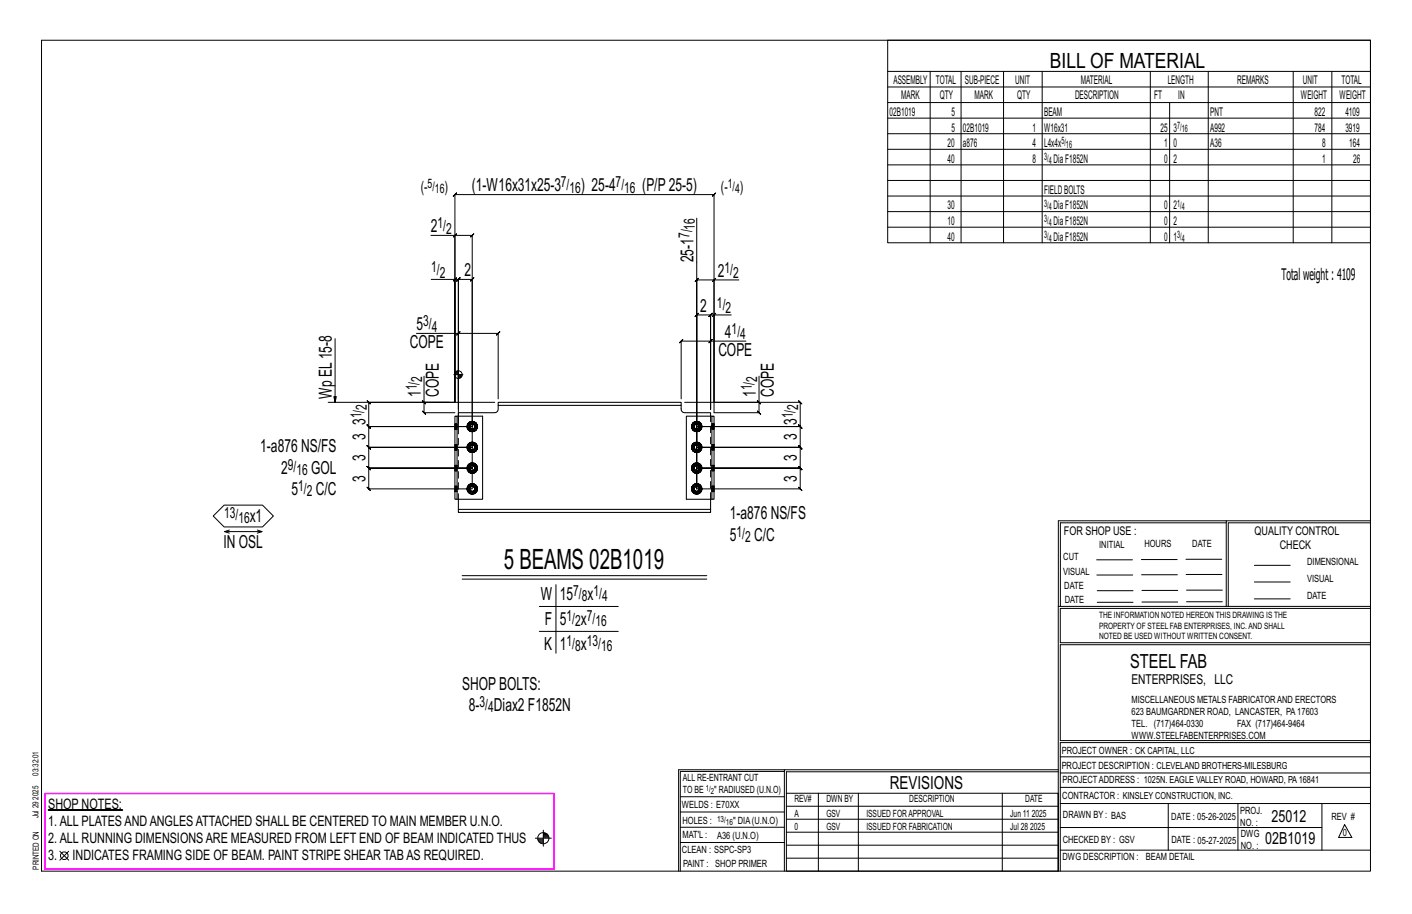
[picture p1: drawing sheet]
<svg xmlns="http://www.w3.org/2000/svg" width="432mm" height="279mm" viewBox="0 0 432 279" stroke-linecap="round" stroke-linejoin="round" font-family="sans-serif">
<path d="M14.8 247.5h22.7v.2h-22.7z" fill="#000" stroke="#000" stroke-width=".31"/>
<g fill="none" stroke="#000" stroke-width=".31">
<path d="M12.7 12.3h406.4v254h-406.4zM271.5 12.3h147.6v61.9h-147.6zM271.5 21.8h147.6M271.5 26.6h147.6M271.5 31.4h147.6M271.5 36.1h147.6M284.5 21.8v52.4M293.9 21.8v52.4M306.9 21.8v52.4M318.7 21.8v52.4M351.8 21.8v52.4M357.7 31.4v42.8"/>
<path d="M369.5 21.8v52.4M395.5 21.8v52.4M407.3 21.8v52.4M271.5 40.9h147.6M271.5 45.6h147.6M271.5 50.4h147.6M271.5 55.2h147.6M271.5 59.9h147.6M131.8 72h7.3v51v-37.6h-7.2M139.1 72l-.5 .5 1-1zM139.1 72h5.3l-.5 .5 1-1-.5 .5v77.4h-31.6l.5 .5-1-1 .5 .5v-6.3l.5 .5-1-1 .5 .5h31.6h-31.6l.5 .5-1-1 .5 .5v-6.4l.5 .5-1-1 .5 .5h31.6h-31.6l.5 .5-1-1 .5 .5v-6.3l.5 .5-1-1 1 1-1-1 .5 .5v-7.4l.5 .5-1-1 .5 .5h24.6M213.1 66.7v82.7v-63.8l-.5 .5 1-1-.5 .5h5.3"/>
<path d="M271.5 64.7h147.6M271.5 69.5h147.6M139.1 85.4l-.5 .5 1-1zM139.1 85.4h1.1l-.5 .5 1-1-.5 .5v45M218.4 96.3h-1.1l.5-.5-1 1 .5-.5v28.8v-20.8h10.8M218.9 85.1l-1 1zM218.9 95.8l-1 1zM223.6 96.3h-5.2v29.9h13.7l.5 .5-1-1 .5 .5v-3.2M225.9 85.6h-7.5v37.4h26.3l-.5-.5 1 1-.5-.5v7.4l-.5-.5 1 1-.5-.5h-31.6h31.6l-.5-.5 1 1-.5-.5v6.3l-.5-.5 1 1-.5-.5h-31.6h31.6l-.5-.5 1 1-.5-.5v6.4l-.5-.5 1 1-.5-.5h-31.6h31.6l-.5-.5 1 1-.5-.5v6.3l-.5-.5 1 1-.5-.5h-31.6M102.5 103.5v19.5l-.4-1.8h.7l-.3 1.8M127.4 101.9h12.8v23.2M129.7 115v8h21.6"/>
<path d="M138.8 114.5h2.8M139.1 114v.5M139.3 113.7v.8M139.5 113.5v1M139.7 102.4l1-1zM139.8 113.4v1.1M140 113.4v1.1M140.2 101.9h12.1l-.5 .5 1-1-.5 .5v20M140.2 113.1v8.8M140.4 114.5v1.2M140.6 114.5v1.1M140.8 114.5v1"/>
<path d="M141 114.5v.8M141.2 114.5v.5M217.3 104.3l.5-.5-1 1zM217.3 104.3h-9l.5-.5-1 1 .5-.5v17.6M232.1 115v8h-22.7M100.4 123h38.7v-63.5l-.5 .5 1-1-.5 .5h79.3l-.5 .5 1-1-.5 .5v63.5M129.2 122.5l1 1zM129.7 123v3.2l-.5-.5 1 1-.5-.5h9.4M140.2 123v-37.6l-.5 .5 1-1-.5 .5h4.2l-.5 .5 1-1-.5 .5v45h-31.6h31.6M142.9 136.7h.5M142.9 130.4h.5M143 136.2l.5 .1-.1 .4"/>
<path d="M143 129.8l.5 .2-.1 .4M143.3 137.8l.5 .4M143.3 131.5l.5 .3M143.4 136.7l.1 .4-.5 .2M143.4 130.4l.1 .4-.5 .2M143.5 136.3l.2-.3-.4-.3a1.52 1.52 0 0 0 0 2.1l.4-.3-.2-.4M143.5 130l.2-.3-.4-.4a1.52 1.52 0 0 0 0 2.2l.4-.4-.2-.3M143.7 137.5l.3 .2-.2 .5 .6 .1M143.7 131.1l.3 .2-.2 .5 .6 .1M143.8 135.3l-.5 .4M143.8 129l-.5 .3M144 137.7l.4 .1v.5l.6-.1"/>
<path d="M144 131.3l.4 .1v.5l.6-.1M144.4 135.2l-.6 .1 .2 .5-.3 .2M144.4 135.7l.4 .1 .2-.5 .5 .4-.4 .3M144.4 128.9l-.6 .1 .2 .5-.3 .2M144.4 129.4l.4 .1 .2-.5 .5 .3-.4 .4M144.8 135.8l.3 .2 .3 .7h.5l-.1 .6M144.8 129.5l.3 .2 .3 .7h.5l-.1 .6M145 135.3l-.6-.1v.5l-.4 .1M145 129l-.6-.1v.5l-.4 .1M145.1 137.5l.4 .3-.5 .4-.2-.5-.4 .1M145.1 131.1l.4 .4-.5 .3-.2-.5-.4 .1M145.4 137.1l.4 .2-.3 .5"/>
<path d="M145.4 130.8l.4 .2-.3 .5M145.4 136.7l-.3 .8-.3 .2M145.4 130.4l-.3 .7-.3 .2M145.5 135.7l.3 .5-.4 .1M145.5 129.3l.3 .5-.4 .2M145.8 136.2l.1 .5M145.8 129.8l.1 .6M211.5 136.7h.5M211.5 130.4h.5M211.7 129.8l.4 .2-.1 .4M211.7 136.2l.4 .1-.1 .4M212 131.5l.5 .3"/>
<path d="M212 137.8l.5 .4M212 130.4l.1 .4-.4 .2M212 136.7l.1 .4-.4 .2M212.1 130l.2-.3-.3-.4a1.52 1.52 0 0 0 0 2.2l.3-.4-.2-.3M212.1 136.3l.2-.3-.3-.3a1.52 1.52 0 0 0 0 2.1l.3-.3-.2-.4M212.3 131.1l.4 .2-.2 .5 .6 .1M212.3 137.5l.4 .2-.2 .5 .6 .1M212.5 129l-.5 .3M212.5 135.3l-.5 .4M212.7 131.3l.4 .1v.5l.5-.1M212.7 137.7l.4 .1v.5l.5-.1M213.1 128.9l-.6 .1 .2 .5-.4 .2"/>
<path d="M213.1 129.4l.4 .1 .1-.5 .5 .3-.3 .4M213.1 135.2l-.6 .1 .2 .5-.4 .2M213.1 135.7l.4 .1 .1-.5 .5 .4-.3 .3M213.5 129.5l.3 .2 .3 .7h.5l-.1 .6M213.5 135.8l.3 .2 .3 .7h.5l-.1 .6M213.6 129l-.5-.1v.5l-.4 .1M213.6 135.3l-.5-.1v.5l-.4 .1M213.8 131.1l.3 .4-.5 .3-.1-.5-.4 .1M213.8 137.5l.3 .3-.5 .4-.1-.5-.4 .1M214 130.8l.5 .2-.4 .5M214 137.1l.5 .2-.4 .5M214.1 130.4l-.3 .7-.3 .2"/>
<path d="M214.1 136.7l-.3 .8-.3 .2M214.1 129.3l.4 .5-.5 .2M214.1 135.7l.4 .5-.5 .1M214.5 129.8l.1 .6M214.5 136.2l.1 .5M217.3 125.1v-28.8l.5-.5-1 1 .5-.5h-4.2l.5-.5-1 1 .5-.5v40.4M231.6 122.5l1 1zM68.5 154.4h11.8l3.3 3.3-3.3 3.4h-11.8l-3.3-3.4zM142.9 149.4h.5M142.9 143.1h.5M143 148.9l.5 .1-.1 .4M143 142.5l.5 .2-.1 .4"/>
<path d="M143.3 150.5l.5 .4M143.3 144.2l.5 .3M143.4 149.4l.1 .4-.5 .2M143.4 143.1l.1 .4-.5 .2M143.5 149l.2-.3-.4-.3a1.52 1.52 0 0 0 0 2.1l.4-.3-.2-.4M143.5 142.7l.2-.3-.4-.4a1.52 1.52 0 0 0 0 2.2l.4-.4-.2-.3M143.7 150.2l.3 .2-.2 .5 .6 .1M143.7 143.8l.3 .2-.2 .5 .6 .1M143.8 148l-.5 .4M143.8 141.7l-.5 .3M144 150.4l.4 .1v.5l.6-.1M144 144l.4 .1v.5l.6-.1"/>
<path d="M144.4 147.9l-.6 .1 .2 .5-.3 .2M144.4 148.4l.4 .1 .2-.5 .5 .4-.4 .3M144.4 141.6l-.6 .1 .2 .5-.3 .2M144.4 142.1l.4 .1 .2-.5 .5 .3-.4 .4M144.8 148.5l.3 .2 .3 .7h.5l-.1 .6M144.8 142.2l.3 .2 .3 .7h.5l-.1 .6M145 148l-.6-.1v.5l-.4 .1M145 141.7l-.6-.1v.5l-.4 .1M145.1 150.2l.4 .3-.5 .4-.2-.5-.4 .1M145.1 143.8l.4 .4-.5 .3-.2-.5-.4 .1M145.4 149.8l.4 .2-.3 .5M145.4 143.5l.4 .2-.3 .5"/>
<path d="M145.4 149.4l-.3 .8-.3 .2M145.4 143.1l-.3 .7-.3 .2M145.5 148.4l.3 .5-.4 .1M145.5 142l.3 .5-.4 .2M145.8 148.9l.1 .5M145.8 142.5l.1 .6M211.5 149.4h.5M211.5 143.1h.5M211.7 142.5l.4 .2-.1 .4M211.7 148.9l.4 .1-.1 .4M212 144.2l.5 .3M212 150.5l.5 .4"/>
<path d="M212 143.1l.1 .4-.4 .2M212 149.4l.1 .4-.4 .2M212.1 142.7l.2-.3-.3-.4a1.52 1.52 0 0 0 0 2.2l.3-.4-.2-.3M212.1 149l.2-.3-.3-.3a1.52 1.52 0 0 0 0 2.1l.3-.3-.2-.4M212.3 143.8l.4 .2-.2 .5 .6 .1M212.3 150.2l.4 .2-.2 .5 .6 .1M212.5 141.7l-.5 .3M212.5 148l-.5 .4M212.7 144l.4 .1v.5l.5-.1M212.7 150.4l.4 .1v.5l.5-.1M213.1 141.6l-.6 .1 .2 .5-.4 .2M213.1 142.1l.4 .1 .1-.5 .5 .3-.3 .4"/>
<path d="M213.1 147.9l-.6 .1 .2 .5-.4 .2M213.1 148.4l.4 .1 .1-.5 .5 .4-.3 .3M213.5 142.2l.3 .2 .3 .7h.5l-.1 .6M213.5 148.5l.3 .2 .3 .7h.5l-.1 .6M213.6 141.7l-.5-.1v.5l-.4 .1M213.6 148l-.5-.1v.5l-.4 .1M213.8 143.8l.3 .4-.5 .3-.1-.5-.4 .1M213.8 150.2l.3 .3-.5 .4-.1-.5-.4 .1M214 143.5l.5 .2-.4 .5M214 149.8l.5 .2-.4 .5M214.1 143.1l-.3 .7-.3 .2M214.1 149.4l-.3 .8-.3 .2"/>
<path d="M214.1 142l.4 .5-.5 .2M214.1 148.4l.4 .5-.5 .1M214.5 142.5l.1 .6M214.5 148.9l.1 .5M375 159.8h-50.7v25.6M375 159.2h-51.3l-.1 107.1M419.1 159.2h-44.1v26.2M419.1 159.8h-43.5v25.6M68.7 162.5h11.4l-1.4 .5M70.1 162l-1.4 .5 1.4 .5M78.7 162l1.4 .5M141.3 176h74.8"/>
<path d="M141.3 177h74.8M170 178.7v21M335.4 171.1h10.9M335.4 175.8h11M349 171h11M349.1 175.7h11M362.7 171h10.9M362.7 175.6h11M383.6 172.8h11M383.6 177.9h11M164.9 185.4h24.2M164.9 193h24.2"/>
<path d="M323.7 185.4h95.4M335.5 184.1h11M335.5 180.6h11M349.2 184h11M349.2 180.5h11M362.9 180.4h10.9M362.9 184h10.9M383.6 183.1h11M419.1 186h-94.9v10.5h94.9M419.1 197.1h-94.9v29.3h94.9v.6h-94.9v39.3M239.9 235.8h-31.9v30.5M239.9 235.3h-32.4v31"/>
<path d="M323.6 235.3h-83.7v31M323.6 235.9h-83.1v6.6M324.2 236.3h94.9M324.2 231.4h94.9M163.7 256.2h4.9M164.5 256.5h1.7M164.5 256.8h1.7M164.6 257.1h1.6M164.9 257.4h1.3M165.2 257.7h1M166.2 255.9h1.6M166.2 253.8v4.9"/>
<path d="M166.2 254.8h.9M166.2 255.1h1.2M166.2 255.4h1.4M166.2 255.7h1.6M208 252.9h31.9M208 257.5h31.9M208 243.6h31.9M208 248.2h31.9M240.5 242.5h83.1v23.8h-83.1zM240.5 258.4h83.1M240.5 254.4h83.1M240.5 250.4h83.1"/>
<path d="M240.5 246.5h83.1M250.3 242.5v23.8M262.5 242.5v23.8M306.5 242.5v23.8M324.2 253h80.1M324.2 245.6h94.9M324.2 259.9h94.9M324.2 240.7h94.9M357.3 245.6v14.3M378.6 245.6v14.3M404.3 245.6v14.3M411.2 252.1l2.2 3.9h-4z"/>
<path d="M18.3 260.2l2.7 2.7M21 260.2l-2.7 2.7M240.5 262.3h83.1"/>
<circle cx="140.2" cy="114.5" r="1.16"/>
<circle cx="166.2" cy="256.2" r="1.71"/>
<circle cx="19.7" cy="261.6" r="1.17"/>
</g>
<path d="M13.7 242.6h155.8v23h-155.8z" fill="none" stroke="#f0f" stroke-width=".5"/>
<path d="M139.1 127.2h.7v25.4h-.7zM139.8 127.2h7.8v25.4h-7.8M152.3 123h56v.9h-56zM152.3 123.9v1.2a1.06 1.06 0 0 1-1 1.1h-11.1v1M208.3 123.9l.1 1.5a1.01 1.01 0 0 0 1 .8h7.9v1M217.7 127.2h.7v25.4h-.7zM217.7 127.2h-7.8v25.4h7.8M140.2 155.7h77.1v.9h-77.1zM140.2 152.6v3.1M217.3 152.6v3.1" fill="none" stroke="#000" stroke-width=".32"/>
<g fill="none" stroke="#000" stroke-width=".31" stroke-dasharray="2 1.4">
<path d="M139.1 137.5l.7 .1zM139.1 137.5v-.1M139.1 137.1v.3h.7v.1M139.1 136.7v-.3h.7v.3M139.1 136.4v-.3h.7v.3M139.1 136.1v-.1h.7v.1M139.1 136h.7M139.1 131.2l.7 .1zM139.1 131.2v-.2M139.1 130.7v.3h.7v.2M139.1 130.4v-.3h.7v.3M139.1 130.1v-.3h.7v.3"/>
<path d="M139.1 129.8v-.2h.7v.2M139.1 129.6h.7M139.8 137.1v-.4h-.7v.4h.7v.3M139.8 130.7v-.3h-.7v.3h.7v.3M140.2 127.2v25.4M142.8 136.7l.1 .7zM142.8 130.4l.1 .6zM142.9 136.7l.1 .6zM142.9 136.7l.7-1.3-.7 1.3 .7 1.4-.7-1.4h.5M142.9 130.4l.1 .6zM142.9 130.4l.7-1.3-.7 1.3 .7 1.3-.7-1.3h.5M142.9 136.1l-.1 .6z"/>
<path d="M142.9 137.4l.4 .5zM142.9 129.8l-.1 .6zM142.9 131l.4 .5zM143 137.3l.5-.2-.1-.4M143 136.2l.5 .1-.1 .4M143 131l.5-.2-.1-.4M143 129.8l.5 .2-.1 .4M143.3 135.6l-.4 .5zM143.3 137.9l.5 .3zM143.3 135.6l.5-.3zM143.3 129.3l-.4 .5zM143.3 131.5l.5 .4z"/>
<path d="M143.3 129.3l.5-.4zM143.3 137.8l.5 .4zM143.3 137.8l.5 .4M143.3 135.7l.5-.4zM143.3 135.7l.5-.4M143.3 131.5l.5 .3zM143.3 131.5l.5 .3M143.3 129.3l.5-.3zM143.3 129.3l.5-.3M143.5 137.1l.5 .6M143.5 136.3l.5-.5M143.5 130.8l.5 .5"/>
<path d="M143.5 130l.5-.5M143.6 136.7l.1 .4zM143.6 130.4l.1 .4zM143.6 138.1h1.6zM143.6 135.4h1.6zM143.6 131.7h1.6zM143.6 129.1h1.6zM143.7 136l-.4-.3-.4 1 .1-.5v1.1l.3 .5-.3-.5 .3 .5 .4-.3M143.7 129.7l-.4-.4-.4 1.1 .1-.6v1.2l.3 .5-.3-.5 .3 .5 .4-.4M143.7 136.3l-.1 .4zM143.7 137.1l.3 .3zM143.7 136.3l.3-.2z"/>
<path d="M143.7 130l-.1 .4zM143.7 130.8l.3 .3zM143.7 130l.3-.3zM143.8 138.2l.6 .1zM143.8 135.3l.6-.1zM143.8 131.9l.6 .1zM143.8 128.9l.6-.1zM144 137.7l.4 .1v.5l-.6-.1 .6 .1-.6-.1zM144 137.4l.4 .1zM144 136.1l.4-.1zM144 131.3l.4 .1v.5l-.6-.1 .6 .1-.6-.1zM144 131.1l.4 .1z"/>
<path d="M144 129.7l.4-.1zM144.4 135.2l-.6 .1 .6-.1-.6 .1 .2 .5 .4-.1M144.4 138.3l.6-.1zM144.4 138.3l.6-.1M144.4 137.8l.4-.1 .2 .5M144.4 137.5l.4-.1zM144.4 136l.4 .1zM144.4 135.2l.6 .1-.6-.1 .6 .1-.2 .5-.4-.1zM144.4 135.2l.6 .1zM144.4 128.9l-.6 .1 .6-.1-.6 .1 .2 .5 .4-.1M144.4 132l.6-.1zM144.4 131.9l.6-.1z"/>
<path d="M144.4 131.9l.6-.1M144.4 131.4l.4-.1 .2 .5M144.4 131.2l.4-.1zM144.4 129.6l.4 .1zM144.4 128.9l.6 .1-.6-.1 .6 .1-.2 .5-.4-.1zM144.4 128.8l.6 .1zM144.8 137.7l.3-.2M144.8 137.4l.3-.3zM144.8 136.1l.3 .2zM144.8 135.8l.3 .2M144.8 131.3l.3-.2M144.8 131.1l.3-.3z"/>
<path d="M144.8 129.7l.3 .3zM144.8 129.5l.3 .2M145 138.2l.5-.4zM145 138.2l.5-.4M145 135.3l.5 .4zM145 135.3l.5 .4M145 131.8l.5-.3zM145 131.8l.5-.3M145 129l.5 .3zM145 129l.5 .3M145 138.2l.5-.3zM145 135.3l.5 .3z"/>
<path d="M145 131.9l.5-.4zM145 128.9l.5 .4zM145.1 136.3l.1 .4zM145.1 130l.1 .4zM145.2 135.4l.7 1.3zM145.2 129.1l.7 1.3zM145.2 136.7l-.1 .4zM145.2 130.4l-.1 .4zM145.4 137.1l.4 .2-.3 .5M145.4 136.3l.4-.1-.3-.5M145.4 130.8l.4 .2-.3 .5M145.4 130l.4-.2-.3-.5"/>
<path d="M145.5 137.8l-.4-.3 .3-.8M145.5 135.7l-.4 .3 .3 .7h.5l-.1 .6M145.5 131.5l-.4-.4 .3-.7M145.5 129.3l-.4 .4 .3 .7h.5l-.1 .6M145.5 135.6l.4 .5zM145.5 129.3l.4 .5zM145.8 136.2l.1 .5zM145.8 136.2l.1 .5M145.8 129.8l.1 .6zM145.8 129.8l.1 .6M145.9 137.4l-.4 .5zM145.9 136.1l.1 .6z"/>
<path d="M145.9 131l-.4 .5zM145.9 129.8l.1 .6zM145.9 136.7l-.7 1.4zM145.9 130.4l-.7 1.3zM146 136.7l-.1 .7zM146 130.4l-.1 .6zM211.5 130.4l.1 .6zM211.5 136.7l.1 .7zM211.5 130.4l.2 .6zM211.5 130.4l.8-1.3-.8 1.3 .8 1.3-.8-1.3h.5M211.5 136.7l.2 .6zM211.5 136.7l.8-1.3-.8 1.3 .8 1.4-.8-1.4h.5"/>
<path d="M211.6 129.8l-.1 .6zM211.6 131l.3 .5zM211.6 136.1l-.1 .6zM211.6 137.4l.3 .5zM211.7 131l.4-.2-.1-.4M211.7 129.8l.4 .2-.1 .4M211.7 137.3l.4-.2-.1-.4M211.7 136.2l.4 .1-.1 .4M211.9 129.3l-.3 .5zM211.9 131.5l.6 .4zM211.9 129.3l.6-.4zM211.9 135.6l-.3 .5z"/>
<path d="M211.9 137.9l.6 .3zM211.9 135.6l.6-.3zM212 131.5l.5 .3zM212 131.5l.5 .3M212 129.3l.5-.3zM212 129.3l.5-.3M212 137.8l.5 .4zM212 137.8l.5 .4M212 135.7l.5-.4zM212 135.7l.5-.4M212.1 130.8l.6 .5M212.1 130l.6-.5"/>
<path d="M212.1 137.1l.6 .6M212.1 136.3l.6-.5M212.3 130.4l.1 .4zM212.3 136.7l.1 .4zM212.3 131.7h1.5zM212.3 129.1h1.5zM212.3 138.1h1.5zM212.3 135.4h1.5zM212.3 129.7l-.3-.4-.5 1.1 .2-.6v1.2l.3 .5-.3-.5 .3 .5 .3-.4M212.3 136l-.3-.3-.5 1 .2-.5v1.1l.3 .5-.3-.5 .3 .5 .3-.3M212.4 130l-.1 .4zM212.4 130.8l.3 .3z"/>
<path d="M212.4 130l.3-.3zM212.4 136.3l-.1 .4zM212.4 137.1l.3 .3zM212.4 136.3l.3-.2zM212.5 131.9l.6 .1zM212.5 128.9l.6-.1zM212.5 138.2l.6 .1zM212.5 135.3l.6-.1zM212.7 131.3l.4 .1v.5l-.6-.1 .6 .1-.6-.1zM212.7 131.1l.4 .1zM212.7 129.7l.4-.1zM212.7 137.7l.4 .1v.5l-.6-.1 .6 .1-.6-.1z"/>
<path d="M212.7 137.4l.4 .1zM212.7 136.1l.4-.1zM213.1 128.9l-.6 .1 .6-.1-.6 .1 .2 .5 .4-.1M213.1 132l.6-.1zM213.1 131.9l.5-.1zM213.1 131.9l.5-.1M213.1 131.4l.4-.1 .1 .5M213.1 131.2l.4-.1zM213.1 129.6l.4 .1zM213.1 128.9l.5 .1-.5-.1 .5 .1-.1 .5-.4-.1zM213.1 128.8l.6 .1zM213.1 135.2l-.6 .1 .6-.1-.6 .1 .2 .5 .4-.1"/>
<path d="M213.1 138.3l.6-.1zM213.1 138.3l.5-.1zM213.1 138.3l.5-.1M213.1 137.8l.4-.1 .1 .5M213.1 137.5l.4-.1zM213.1 136l.4 .1zM213.1 135.2l.5 .1-.5-.1 .5 .1-.1 .5-.4-.1zM213.1 135.2l.6 .1zM213.5 131.3l.3-.2M213.5 131.1l.3-.3zM213.5 129.7l.3 .3zM213.5 129.5l.3 .2"/>
<path d="M213.5 137.7l.3-.2M213.5 137.4l.3-.3zM213.5 136.1l.3 .2zM213.5 135.8l.3 .2M213.6 131.8l.5-.3zM213.6 131.8l.5-.3M213.6 129l.5 .3zM213.6 129l.5 .3M213.6 138.2l.5-.4zM213.6 138.2l.5-.4M213.6 135.3l.5 .4zM213.6 135.3l.5 .4"/>
<path d="M213.7 131.9l.5-.4zM213.7 128.9l.5 .4zM213.7 138.2l.5-.3zM213.7 135.3l.5 .3zM213.8 130l.1 .4zM213.8 136.3l.1 .4zM213.8 129.1l.8 1.3zM213.8 135.4l.8 1.3zM213.9 130.4l-.1 .4zM213.9 136.7l-.1 .4zM214 130.8l.5 .2-.4 .5M214 130l.5-.2-.4-.5"/>
<path d="M214 137.1l.5 .2-.4 .5M214 136.3l.5-.1-.4-.5M214.1 131.5l-.3-.4 .3-.7M214.1 129.3l-.3 .4 .3 .7h.5l-.1 .6M214.1 137.8l-.3-.3 .3-.8M214.1 135.7l-.3 .3 .3 .7h.5l-.1 .6M214.2 129.3l.3 .5zM214.2 135.6l.3 .5zM214.5 129.8l.1 .6zM214.5 129.8l.1 .6M214.5 136.2l.1 .5zM214.5 136.2l.1 .5"/>
<path d="M214.5 131l-.3 .5zM214.5 129.8l.2 .6zM214.5 137.4l-.3 .5zM214.5 136.1l.2 .6zM214.6 130.4l-.8 1.3zM214.6 136.7l-.8 1.4zM214.7 130.4l-.2 .6zM214.7 136.7l-.2 .7zM217.7 129.5l.7 .1zM217.7 130.1v.3h.7v-.3h-.7v-.3M217.7 135.9l.7 .1zM217.7 136.4v.3h.7v-.3h-.7v-.3"/>
<path d="M218.4 129.6v.2M218.4 130.1v-.3h-.7v-.2M218.4 130.4v.3h-.7v-.3M218.4 130.7v.3h-.7v-.3M218.4 131v.2h-.7v-.2M218.4 131.2h-.7M218.4 136v.1M218.4 136.4v-.3h-.7v-.1M218.4 136.7v.4h-.7v-.4M218.4 137.1v.3h-.7v-.3M218.4 137.4v.1h-.7v-.1M218.4 137.5h-.7"/>
<path d="M139.1 150.2l.7 .1zM139.1 150.2v-.1M139.1 149.8v.3h.7v.1M139.1 149.4v-.3h.7v.3M139.1 149.1v-.3h.7v.3M139.1 148.8v-.1h.7v.1M139.1 148.7h.7M139.1 143.9l.7 .1zM139.1 143.9v-.2M139.1 143.4v.3h.7v.2M139.1 143.1v-.3h.7v.3M139.1 142.8v-.3h.7v.3"/>
<path d="M139.1 142.5v-.2h.7v.2M139.1 142.3h.7M139.8 149.8v-.4h-.7v.4h.7v.3M139.8 143.4v-.3h-.7v.3h.7v.3M142.8 149.4l.1 .7zM142.8 143.1l.1 .6zM142.9 149.4l.1 .6zM142.9 149.4l.7-1.3-.7 1.3 .7 1.4-.7-1.4h.5M142.9 143.1l.1 .6zM142.9 143.1l.7-1.3-.7 1.3 .7 1.3-.7-1.3h.5M142.9 148.8l-.1 .6zM142.9 150.1l.4 .5z"/>
<path d="M142.9 142.5l-.1 .6zM142.9 143.7l.4 .5zM143 150l.5-.2-.1-.4M143 148.9l.5 .1-.1 .4M143 143.7l.5-.2-.1-.4M143 142.5l.5 .2-.1 .4M143.3 148.3l-.4 .5zM143.3 150.6l.5 .3zM143.3 148.3l.5-.3zM143.3 142l-.4 .5zM143.3 144.2l.5 .4zM143.3 142l.5-.4z"/>
<path d="M143.3 150.5l.5 .4zM143.3 150.5l.5 .4M143.3 148.4l.5-.4zM143.3 148.4l.5-.4M143.3 144.2l.5 .3zM143.3 144.2l.5 .3M143.3 142l.5-.3zM143.3 142l.5-.3M143.5 149.8l.5 .6M143.5 149l.5-.5M143.5 143.5l.5 .5M143.5 142.7l.5-.5"/>
<path d="M143.6 149.4l.1 .4zM143.6 143.1l.1 .4zM143.6 150.8h1.6zM143.6 148.1h1.6zM143.6 144.4h1.6zM143.6 141.8h1.6zM143.7 148.7l-.4-.3-.4 1 .1-.5v1.1l.3 .5-.3-.5 .3 .5 .4-.3M143.7 142.4l-.4-.4-.4 1.1 .1-.6v1.2l.3 .5-.3-.5 .3 .5 .4-.4M143.7 149l-.1 .4zM143.7 149.8l.3 .3zM143.7 149l.3-.2zM143.7 142.7l-.1 .4z"/>
<path d="M143.7 143.5l.3 .3zM143.7 142.7l.3-.3zM143.8 150.9l.6 .1zM143.8 148l.6-.1zM143.8 144.6l.6 .1zM143.8 141.6l.6-.1zM144 150.4l.4 .1v.5l-.6-.1 .6 .1-.6-.1zM144 150.1l.4 .1zM144 148.8l.4-.1zM144 144l.4 .1v.5l-.6-.1 .6 .1-.6-.1zM144 143.8l.4 .1zM144 142.4l.4-.1z"/>
<path d="M144.4 147.9l-.6 .1 .6-.1-.6 .1 .2 .5 .4-.1M144.4 151l.6-.1zM144.4 151l.6-.1M144.4 150.5l.4-.1 .2 .5M144.4 150.2l.4-.1zM144.4 148.7l.4 .1zM144.4 147.9l.6 .1-.6-.1 .6 .1-.2 .5-.4-.1zM144.4 147.9l.6 .1zM144.4 141.6l-.6 .1 .6-.1-.6 .1 .2 .5 .4-.1M144.4 144.7l.6-.1zM144.4 144.6l.6-.1zM144.4 144.6l.6-.1"/>
<path d="M144.4 144.1l.4-.1 .2 .5M144.4 143.9l.4-.1zM144.4 142.3l.4 .1zM144.4 141.6l.6 .1-.6-.1 .6 .1-.2 .5-.4-.1zM144.4 141.5l.6 .1zM144.8 150.4l.3-.2M144.8 150.1l.3-.3zM144.8 148.8l.3 .2zM144.8 148.5l.3 .2M144.8 144l.3-.2M144.8 143.8l.3-.3zM144.8 142.4l.3 .3z"/>
<path d="M144.8 142.2l.3 .2M145 150.9l.5-.4zM145 150.9l.5-.4M145 148l.5 .4zM145 148l.5 .4M145 144.5l.5-.3zM145 144.5l.5-.3M145 141.7l.5 .3zM145 141.7l.5 .3M145 150.9l.5-.3zM145 148l.5 .3zM145 144.6l.5-.4z"/>
<path d="M145 141.6l.5 .4zM145.1 149l.1 .4zM145.1 142.7l.1 .4zM145.2 148.1l.7 1.3zM145.2 141.8l.7 1.3zM145.2 149.4l-.1 .4zM145.2 143.1l-.1 .4zM145.4 149.8l.4 .2-.3 .5M145.4 149l.4-.1-.3-.5M145.4 143.5l.4 .2-.3 .5M145.4 142.7l.4-.2-.3-.5M145.5 150.5l-.4-.3 .3-.8"/>
<path d="M145.5 148.4l-.4 .3 .3 .7h.5l-.1 .6M145.5 144.2l-.4-.4 .3-.7M145.5 142l-.4 .4 .3 .7h.5l-.1 .6M145.5 148.3l.4 .5zM145.5 142l.4 .5zM145.8 148.9l.1 .5zM145.8 148.9l.1 .5M145.8 142.5l.1 .6zM145.8 142.5l.1 .6M145.9 150.1l-.4 .5zM145.9 148.8l.1 .6zM145.9 143.7l-.4 .5z"/>
<path d="M145.9 142.5l.1 .6zM145.9 149.4l-.7 1.4zM145.9 143.1l-.7 1.3zM146 149.4l-.1 .7zM146 143.1l-.1 .6zM211.5 143.1l.1 .6zM211.5 149.4l.1 .7zM211.5 143.1l.2 .6zM211.5 143.1l.8-1.3-.8 1.3 .8 1.3-.8-1.3h.5M211.5 149.4l.2 .6zM211.5 149.4l.8-1.3-.8 1.3 .8 1.4-.8-1.4h.5M211.6 142.5l-.1 .6z"/>
<path d="M211.6 143.7l.3 .5zM211.6 148.8l-.1 .6zM211.6 150.1l.3 .5zM211.7 143.7l.4-.2-.1-.4M211.7 142.5l.4 .2-.1 .4M211.7 150l.4-.2-.1-.4M211.7 148.9l.4 .1-.1 .4M211.9 142l-.3 .5zM211.9 144.2l.6 .4zM211.9 142l.6-.4zM211.9 148.3l-.3 .5zM211.9 150.6l.6 .3z"/>
<path d="M211.9 148.3l.6-.3zM212 144.2l.5 .3zM212 144.2l.5 .3M212 142l.5-.3zM212 142l.5-.3M212 150.5l.5 .4zM212 150.5l.5 .4M212 148.4l.5-.4zM212 148.4l.5-.4M212.1 143.5l.6 .5M212.1 142.7l.6-.5M212.1 149.8l.6 .6"/>
<path d="M212.1 149l.6-.5M212.3 143.1l.1 .4zM212.3 149.4l.1 .4zM212.3 144.4h1.5zM212.3 141.8h1.5zM212.3 150.8h1.5zM212.3 148.1h1.5zM212.3 142.4l-.3-.4-.5 1.1 .2-.6v1.2l.3 .5-.3-.5 .3 .5 .3-.4M212.3 148.7l-.3-.3-.5 1 .2-.5v1.1l.3 .5-.3-.5 .3 .5 .3-.3M212.4 142.7l-.1 .4zM212.4 143.5l.3 .3zM212.4 142.7l.3-.3z"/>
<path d="M212.4 149l-.1 .4zM212.4 149.8l.3 .3zM212.4 149l.3-.2zM212.5 144.6l.6 .1zM212.5 141.6l.6-.1zM212.5 150.9l.6 .1zM212.5 148l.6-.1zM212.7 144l.4 .1v.5l-.6-.1 .6 .1-.6-.1zM212.7 143.8l.4 .1zM212.7 142.4l.4-.1zM212.7 150.4l.4 .1v.5l-.6-.1 .6 .1-.6-.1zM212.7 150.1l.4 .1z"/>
<path d="M212.7 148.8l.4-.1zM213.1 141.6l-.6 .1 .6-.1-.6 .1 .2 .5 .4-.1M213.1 144.7l.6-.1zM213.1 144.6l.5-.1zM213.1 144.6l.5-.1M213.1 144.1l.4-.1 .1 .5M213.1 143.9l.4-.1zM213.1 142.3l.4 .1zM213.1 141.6l.5 .1-.5-.1 .5 .1-.1 .5-.4-.1zM213.1 141.5l.6 .1zM213.1 147.9l-.6 .1 .6-.1-.6 .1 .2 .5 .4-.1M213.1 151l.6-.1z"/>
<path d="M213.1 151l.5-.1zM213.1 151l.5-.1M213.1 150.5l.4-.1 .1 .5M213.1 150.2l.4-.1zM213.1 148.7l.4 .1zM213.1 147.9l.5 .1-.5-.1 .5 .1-.1 .5-.4-.1zM213.1 147.9l.6 .1zM213.5 144l.3-.2M213.5 143.8l.3-.3zM213.5 142.4l.3 .3zM213.5 142.2l.3 .2M213.5 150.4l.3-.2"/>
<path d="M213.5 150.1l.3-.3zM213.5 148.8l.3 .2zM213.5 148.5l.3 .2M213.6 144.5l.5-.3zM213.6 144.5l.5-.3M213.6 141.7l.5 .3zM213.6 141.7l.5 .3M213.6 150.9l.5-.4zM213.6 150.9l.5-.4M213.6 148l.5 .4zM213.6 148l.5 .4M213.7 144.6l.5-.4z"/>
<path d="M213.7 141.6l.5 .4zM213.7 150.9l.5-.3zM213.7 148l.5 .3zM213.8 142.7l.1 .4zM213.8 149l.1 .4zM213.8 141.8l.8 1.3zM213.8 148.1l.8 1.3zM213.9 143.1l-.1 .4zM213.9 149.4l-.1 .4zM214 143.5l.5 .2-.4 .5M214 142.7l.5-.2-.4-.5M214 149.8l.5 .2-.4 .5"/>
<path d="M214 149l.5-.1-.4-.5M214.1 144.2l-.3-.4 .3-.7M214.1 142l-.3 .4 .3 .7h.5l-.1 .6M214.1 150.5l-.3-.3 .3-.8M214.1 148.4l-.3 .3 .3 .7h.5l-.1 .6M214.2 142l.3 .5zM214.2 148.3l.3 .5zM214.5 142.5l.1 .6zM214.5 142.5l.1 .6M214.5 148.9l.1 .5zM214.5 148.9l.1 .5M214.5 143.7l-.3 .5z"/>
<path d="M214.5 142.5l.2 .6zM214.5 150.1l-.3 .5zM214.5 148.8l.2 .6zM214.6 143.1l-.8 1.3zM214.6 149.4l-.8 1.4zM214.7 143.1l-.2 .6zM214.7 149.4l-.2 .7zM217.3 152.6v-25.4M217.7 142.2l.7 .1zM217.7 142.8v.3h.7v-.3h-.7v-.3M217.7 148.6l.7 .1zM217.7 149.1v.3h.7v-.3h-.7v-.3"/>
<path d="M218.4 142.3v.2M218.4 142.8v-.3h-.7v-.2M218.4 143.1v.3h-.7v-.3M218.4 143.4v.3h-.7v-.3M218.4 143.7v.2h-.7v-.2M218.4 143.9h-.7M218.4 148.7v.1M218.4 149.1v-.3h-.7v-.1M218.4 149.4v.4h-.7v-.4M218.4 149.8v.3h-.7v-.3M218.4 150.1v.1h-.7v-.1M218.4 150.2h-.7"/>
</g>
<text font-size="8.6" x="154" y="174">5 BEAMS 02B1019</text>
<text font-size="6.4" x="321.1" y="20.7">BILL OF MATERIAL</text>
<text font-size="5.9" x="345.6" y="204.1">STEEL FAB</text>
<g font-size="5.5">
<text x="144.3" y="58.5">(1-W16x31x25-3</text>
<text x="177.6" y="58.5">) 25-4</text>
<text x="196.4" y="58.5">(P/P25-5)</text>
<text x="131.8" y="71">2</text>
<text x="212.1" y="80.2" transform="rotate(-90 212.1 80.2)">25-1</text>
<text x="142" y="84.4">2</text>
<text x="219.5" y="84.6">2</text>
<text x="214.2" y="95.3">2</text>
<text x="127.4" y="100.9">5</text>
<text x="125.3" y="106.5">COPE</text>
<text x="221.7" y="103.3">4</text>
<text x="219.7" y="108.8">COPE</text>
<text x="101.5" y="121.9" transform="rotate(-90 101.5 121.9)">Wp EL15-8</text>
<text x="128.7" y="121.4" transform="rotate(-90 128.7 121.4)">1</text>
<text x="134.2" y="121.4" transform="rotate(-90 134.2 121.4)">COPE</text>
<text x="231.1" y="121.4" transform="rotate(-90 231.1 121.4)">1</text>
<text x="236.7" y="121.4" transform="rotate(-90 236.7 121.4)">COPE</text>
<text x="111.8" y="129.9" transform="rotate(-90 111.8 129.9)">3</text>
<text x="243.7" y="129.9" transform="rotate(-90 243.7 129.9)">3</text>
<text x="111.8" y="134.6" transform="rotate(-90 111.8 134.6)">3</text>
<text x="243.7" y="134.6" transform="rotate(-90 243.7 134.6)">3</text>
<text x="79.6" y="138.3">1-a876 NS/FS</text>
<text x="111.8" y="140.9" transform="rotate(-90 111.8 140.9)">3</text>
<text x="243.7" y="140.9" transform="rotate(-90 243.7 140.9)">3</text>
<text x="86" y="144.8">2</text>
<text x="95.2" y="144.8">GOL</text>
<text x="111.8" y="147.3" transform="rotate(-90 111.8 147.3)">3</text>
<text x="243.7" y="147.3" transform="rotate(-90 243.7 147.3)">3</text>
<text x="89.2" y="151.4">5</text>
<text x="96.6" y="151.4">C/C</text>
<text x="76.4" y="159.5">x1</text>
<text x="223.2" y="158.8">1-a876 NS/FS</text>
<text x="68.4" y="167.5">IN OSL</text>
<text x="223.2" y="165.3">5</text>
<text x="230.6" y="165.3">C/C</text>
<text x="165.3" y="183.4">W</text>
<text x="171.2" y="183.4">15</text>
<text x="179.7" y="183.4">x</text>
<text x="166.6" y="191.1">F</text>
<text x="171.2" y="191.1">5</text>
<text x="177.6" y="191.1">x</text>
<text x="166.4" y="198.7">K</text>
<text x="171.2" y="198.7">1</text>
<text x="177.6" y="198.7">x</text>
<text x="141.3" y="210.8">SHOPBOLTS:</text>
<text x="143.4" y="217.3">8-</text>
<text x="151" y="217.3">Diax2 F1852N</text>
<text x="272.2" y="241.1">REVISIONS</text>
</g>
<g font-size="5.1">
<text x="388.9" y="251.3">25012</text>
<text x="386.9" y="258.1">02B1019</text>
</g>
<text font-size="4.9" x="391.9" y="85.7">Totalweight : 4109</text>
<g font-size="4.7">
<text x="128.7" y="58.6">(-</text>
<text x="136" y="58.6">)</text>
<text x="171.5" y="57.3">7/</text>
<text x="174.1" y="58.9">16</text>
<text x="188.3" y="57.3">7/</text>
<text x="190.9" y="58.9">16</text>
<text x="220.5" y="58.6">(-</text>
<text x="226.3" y="58.6">)</text>
<text x="133.8" y="69.7">1/</text>
<text x="136.4" y="71.4">2</text>
<text x="212.5" y="70.2" transform="rotate(-90 212.5 70.2)">16</text>
<text x="210.8" y="72.8" transform="rotate(-90 210.8 72.8)">7/</text>
<text x="131.9" y="83.2">1/</text>
<text x="221.6" y="83.3">1/</text>
<text x="134.5" y="84.8">2</text>
<text x="224.2" y="85">2</text>
<text x="219.3" y="94">1/</text>
<text x="221.9" y="95.7">2</text>
<text x="129.4" y="99.7">3/</text>
<text x="132" y="101.3">4</text>
<text x="223.7" y="102">1/</text>
<text x="226.4" y="103.7">4</text>
<text x="127.4" y="119.3" transform="rotate(-90 127.4 119.3)">1/</text>
<text x="129.1" y="116.7" transform="rotate(-90 129.1 116.7)">2</text>
<text x="229.9" y="119.3" transform="rotate(-90 229.9 119.3)">1/</text>
<text x="231.5" y="116.7" transform="rotate(-90 231.5 116.7)">2</text>
<text x="112.2" y="125.2" transform="rotate(-90 112.2 125.2)">2</text>
<text x="244.1" y="125.2" transform="rotate(-90 244.1 125.2)">2</text>
<text x="110.5" y="127.8" transform="rotate(-90 110.5 127.8)">1/</text>
<text x="242.5" y="127.8" transform="rotate(-90 242.5 127.8)">1/</text>
<text x="88" y="143.6">9/</text>
<text x="90.7" y="145.2">16</text>
<text x="91.2" y="150.1">1/</text>
<text x="93.8" y="151.8">2</text>
<text x="68.5" y="158.3">13/</text>
<text x="72.9" y="159.9">16</text>
<text x="225.2" y="164.1">1/</text>
<text x="227.8" y="165.7">2</text>
<text x="175.3" y="182.2">7/</text>
<text x="177.9" y="183.9">8</text>
<text x="181.5" y="182.2">1/</text>
<text x="184.1" y="183.9">4</text>
<text x="173.3" y="189.8">1/</text>
<text x="175.9" y="191.5">2</text>
<text x="179.5" y="189.8">7/</text>
<text x="182.1" y="191.5">16</text>
<text x="173.3" y="197.4">1/</text>
<text x="179.5" y="197.4">13/</text>
<text x="175.9" y="199.1">8</text>
<text x="183.8" y="199.1">16</text>
<text x="146.7" y="216.1">3/</text>
<text x="149.3" y="217.7">4</text>
</g>
<g font-size="4.4">
<text x="14.8" y="247.3">SHOP NOTES:</text>
<text x="14.8" y="257.8">2.ALL RUNNING DIMENSIONSARE MEASURED FROM LEFT END OF BEAM INDICATED THUS</text>
<text x="14.8" y="252.5">1.ALL PLATESANDANGLESATTACHED SHALL BE CENTERED TO MAIN MEMBER U.N.O.</text>
<text x="14.8" y="263">3.</text>
<text x="22.2" y="263">INDICATES FRAMING SIDE OF BEAM. PAINT STRIPE SHEAR TABAS REQUIRED.</text>
</g>
<text font-size="4.2" x="346" y="209.1">ENTERPRISES, LLC</text>
<g font-size="4">
<text x="130.8" y="57.6">5/</text>
<text x="133" y="59">16</text>
<text x="222.6" y="57.6">1/</text>
<text x="224.8" y="59">4</text>
</g>
<g font-size="3.7">
<text x="273.2" y="25.6">ASSEMBLY</text>
<text x="286.2" y="25.6">TOTAL</text>
<text x="295.1" y="25.6">SUB-PIECE</text>
<text x="310.4" y="25.6">UNIT</text>
<text x="330.5" y="25.6">MATERIAL</text>
<text x="357.1" y="25.6">LENGTH</text>
<text x="378.3" y="25.6">REMARKS</text>
<text x="398.4" y="25.6">UNIT</text>
<text x="410.2" y="25.6">TOTAL</text>
<text x="272.1" y="35.5">02B1019</text>
<text x="275.6" y="30.4">MARK</text>
<text x="287.4" y="30.4">QTY</text>
<text x="290.9" y="35.5">5</text>
<text x="298" y="30.4">MARK</text>
<text x="311" y="30.4">QTY</text>
<text x="319.3" y="35.5">BEAM</text>
<text x="328.7" y="30.4">DESCRIPTION</text>
<text x="353" y="30.4">FT</text>
<text x="360.3" y="30.4">IN</text>
<text x="370.1" y="35.5">PNT</text>
<text x="397.8" y="30.4">WEIGHT</text>
<text x="402" y="35.5">822</text>
<text x="409.6" y="30.4">WEIGHT</text>
<text x="411.4" y="35.5">4109</text>
<text x="290.9" y="40.2">5</text>
<text x="294.5" y="40.2">02B1019</text>
<text x="315.8" y="40.2">1</text>
<text x="319.3" y="40.2">W16x31</text>
<text x="354.9" y="40.2">25</text>
<text x="358.9" y="40.2">3</text>
<text x="370.1" y="40.2">A992</text>
<text x="402" y="40.2">784</text>
<text x="411.4" y="40.2">3919</text>
<text x="289.8" y="45">20</text>
<text x="294.5" y="45">a876</text>
<text x="315.8" y="45">4</text>
<text x="319.3" y="45">L4x4x</text>
<text x="356" y="45">1</text>
<text x="358.9" y="45">0</text>
<text x="370.1" y="45">A36</text>
<text x="404.3" y="45">8</text>
<text x="412.6" y="45">164</text>
<text x="289.8" y="49.7">40</text>
<text x="315.8" y="49.7">8</text>
<text x="322.2" y="49.7">DiaF1852N</text>
<text x="356" y="49.7">0</text>
<text x="358.9" y="49.7">2</text>
<text x="404.3" y="49.7">1</text>
<text x="413.8" y="49.7">26</text>
<text x="319.3" y="59.3">FIELDBOLTS</text>
<text x="289.8" y="64">30</text>
<text x="322.2" y="64">DiaF1852N</text>
<text x="356" y="64">0</text>
<text x="358.9" y="64">2</text>
<text x="289.8" y="68.8">10</text>
<text x="322.2" y="68.8">DiaF1852N</text>
<text x="356" y="68.8">0</text>
<text x="358.9" y="68.8">2</text>
<text x="289.8" y="73.6">40</text>
<text x="322.2" y="73.6">DiaF1852N</text>
<text x="356" y="73.6">0</text>
<text x="358.9" y="73.6">1</text>
<text x="325.3" y="163.4">FOR SHOP USE :</text>
<text x="383.7" y="163.4">QUALITY CONTROL</text>
<text x="391.4" y="167.8">CHECK</text>
</g>
<g font-size="3.1">
<text x="360" y="39.4">7/</text>
<text x="361.4" y="40.5">16</text>
<text x="324.6" y="44.1">5/</text>
<text x="326" y="45.3">16</text>
<text x="319.3" y="48.9">3/</text>
<text x="320.7" y="50">4</text>
<text x="319.3" y="63.2">3/</text>
<text x="320.7" y="64.3">4</text>
<text x="360" y="63.2">1/</text>
<text x="361.4" y="64.3">4</text>
<text x="319.3" y="68">3/</text>
<text x="320.7" y="69.1">4</text>
<text x="319.3" y="72.7">3/</text>
<text x="320.7" y="73.8">4</text>
<text x="360" y="72.7">3/</text>
<text x="361.4" y="73.8">4</text>
<text x="336.2" y="167.4">INITIAL</text>
<text x="350" y="167.1">HOURS</text>
<text x="364.6" y="167.2">DATE</text>
<text x="325.2" y="171.3">CUT</text>
<text x="399.8" y="172.8">DIMENSIONAL</text>
<text x="325.1" y="175.8">VISUAL</text>
<text x="399.8" y="177.9">VISUAL</text>
<text x="325.5" y="180">DATE</text>
<text x="325.7" y="184.4">DATE</text>
<text x="399.8" y="183.1">DATE</text>
<text x="346" y="215">MISCELLANEOUS METALS FABRICATORAND ERECTORS</text>
<text x="346" y="218.6">623 BAUMGARDNER ROAD, LANCASTER, PA17603</text>
<text x="346" y="225.8">WWW.STEELFABENTERPRISES.COM</text>
<text x="346" y="222.2">TEL. (717)464-0330</text>
<text x="378.3" y="222.2">FAX (717)464-9464</text>
<text x="324.7" y="230.5">PROJECT OWNER : CK CAPITAL, LLC</text>
<text x="208.8" y="238.8">ALL RE-ENTRANT CUT</text>
<text x="324.7" y="235.1">PROJECT DESCRIPTION : CLEVELAND BROTHERS-MILESBURG</text>
<text x="324.9" y="239.5">PROJECTADDRESS : 1025N. EAGLE VALLEY ROAD, HOWARD, PA16841</text>
<text x="208.8" y="242.5">TO BE</text>
<text x="218.4" y="242.5">&quot; RADIUSED (U.N.O)</text>
<text x="242.9" y="245.3">REV#</text>
<text x="252.7" y="245.3">DWN BY</text>
<text x="278.1" y="245.3">DESCRIPTION</text>
<text x="313.5" y="245.3">DATE</text>
<text x="324.9" y="244.2">CONTRACTOR : KINSLEY CONSTRUCTION, INC.</text>
<text x="208.5" y="247">WELDS : E70XX</text>
<text x="208.7" y="251.7">HOLES :</text>
<text x="224.2" y="251.8">&quot; DIA(U.N.O)</text>
<text x="242.9" y="249.9">A</text>
<text x="252.7" y="249.9">GSV</text>
<text x="264.9" y="249.9">ISSUED FORAPPROVAL</text>
<text x="309" y="249.9">Jun 11</text>
<text x="315.5" y="249.9">2025</text>
<text x="325.1" y="250">DRAWN BY : BAS</text>
<text x="358.2" y="250.5">DATE : 05-26-2025</text>
<text x="379.3" y="248.9">PROJ.</text>
<text x="407.2" y="250.5">REV #</text>
<text x="208.7" y="256.3">MAT'L :</text>
<text x="219.3" y="256.4">A36 (U.N.O)</text>
<text x="242.9" y="253.8">0</text>
<text x="252.7" y="253.8">GSV</text>
<text x="264.9" y="253.8">ISSUED FOR FABRICATION</text>
<text x="309" y="253.8">Jul 28</text>
<text x="315" y="253.8">2025</text>
<text x="325" y="257.6">CHECKED BY : GSV</text>
<text x="358.3" y="257.7">DATE : 05-27-2025</text>
<text x="379.3" y="252.5">NO. :</text>
<text x="379.5" y="255.9">DWG</text>
<text x="410.6" y="255.5">0</text>
<text x="208.6" y="260.7">CLEAN : SSPC-SP3</text>
<text x="324.9" y="262.9">DWG DESCRIPTION :</text>
<text x="350.4" y="263">BEAM DETAIL</text>
<text x="379.5" y="259.5">NO. :</text>
<text x="208.9" y="265">PAINT : SHOP PRIMER</text>
</g>
<g font-size="2.7">
<text x="336.1" y="189">THE INFORMATION NOTED HEREON THIS DRAWING IS THE</text>
<text x="336.1" y="195.4">NOTED BE USED WITHOUT WRITTEN CONSENT.</text>
<text x="336.1" y="192.2">PROPERTY OF STEEL FAB ENTERPRISES, INC.AND SHALL</text>
</g>
<g font-size="2.6">
<text x="215.9" y="241.8">1/</text>
<text x="217.4" y="242.7">2</text>
<text x="219.3" y="251.1">13/</text>
<text x="222" y="252.1">16</text>
</g>
<g font-size="2.5">
<text x="11.7" y="237.1" transform="rotate(-90 11.7 237.1)">03:32:01</text>
<text x="11.8" y="244.4" transform="rotate(-90 11.8 244.4)">2025</text>
<text x="11.8" y="250.1" transform="rotate(-90 11.8 250.1)">Jul 29</text>
<text x="11.9" y="265.8" transform="rotate(-90 11.9 265.8)">PRINTED ON</text>
</g>
</svg>
